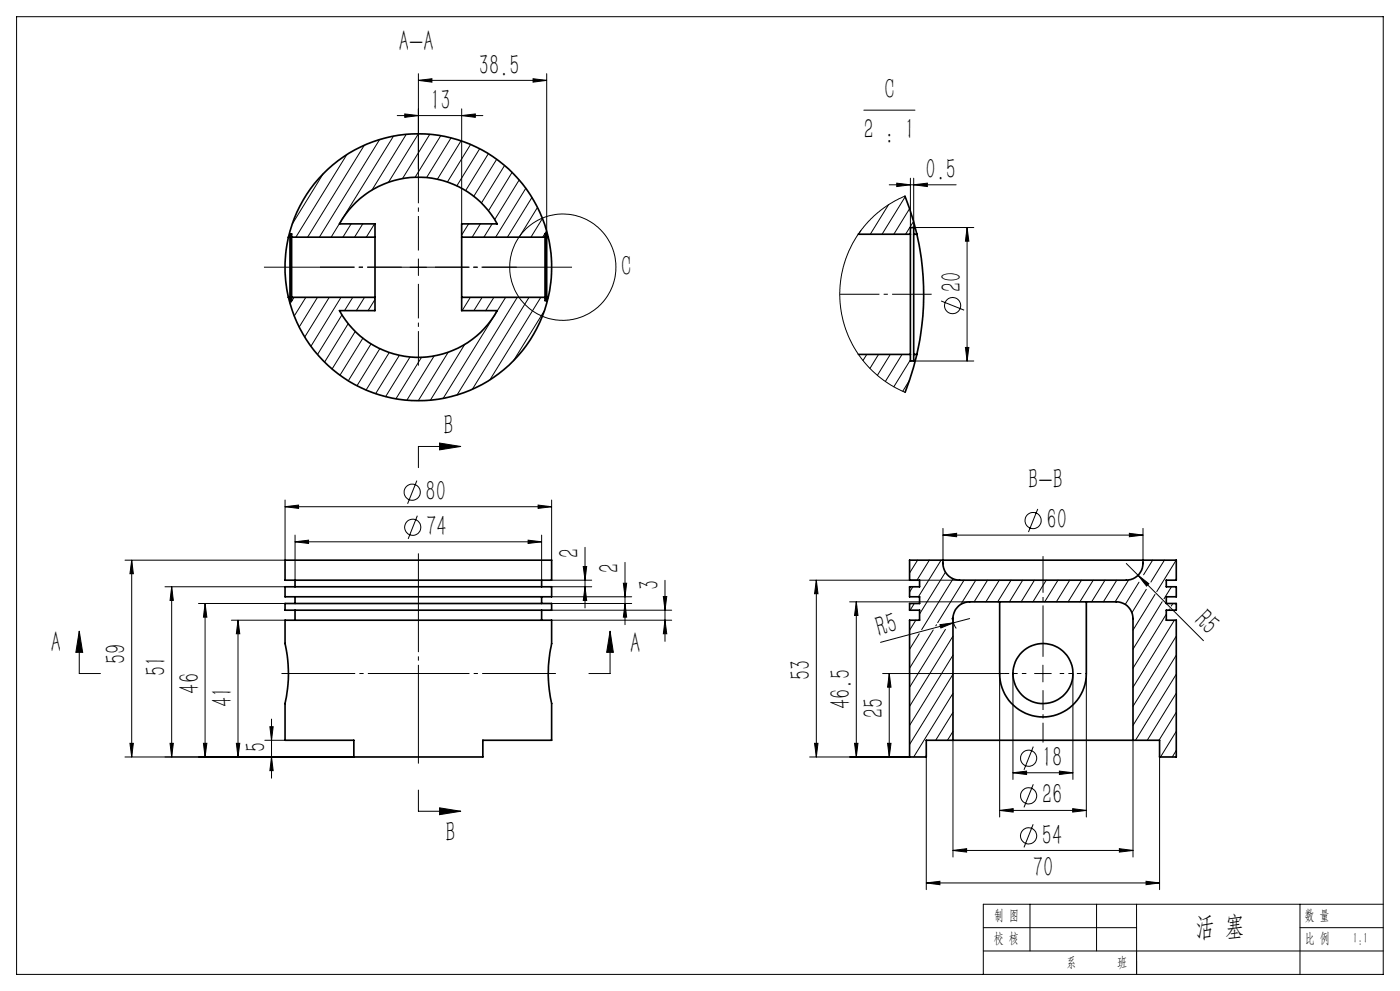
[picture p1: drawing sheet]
<svg xmlns="http://www.w3.org/2000/svg" width="420mm" height="297mm" viewBox="0 0 420 297" stroke-linecap="round" stroke-linejoin="round" font-family="sans-serif">
<g fill="none" stroke="#000" stroke-width=".5">
<path d="M271.5 58.8l2.6 7.6 1 3.8M86.5 71.1a40.2 40.2 0 0 0 0 18M86.5 71.1a40 40 0 0 1 39-31 40 40 0 0 1 39 31M86.5 71.1h.5M87 71.1v18M87 71.1v-1h.5v1M87.5 71.1v18M87.5 71.1h25M112.5 71.1v18M112.5 71.1v-4h-10.7a27 27 0 0 1 47.4 0h-10.7v4M138.5 71.1v18M138.5 71.1h25"/>
<path d="M163.5 71.1v18M163.5 71.1v-1h.5v1M164 71.1v18M164 71.1h.5M164.5 71.1a39.6 39.6 0 0 1 0 18M257.5 70.2h15.6M273.1 70.2v36M273.1 70.2v-2h1v2M274.1 70.2v36M274.1 70.2h1M275.1 70.2a80.2 80.2 0 0 1 0 36M86.5 89.1a40 40 0 0 0 39 31 40 40 0 0 0 39-31"/>
<path d="M86.5 89.1h.5M87 89.1v1h.5v-1M87.5 89.1h25M112.5 89.1v4h-10.7a27 27 0 0 0 47.4 0h-10.7v-4M138.5 89.1h25M163.5 89.1v1h.5v-1M164 89.1h.5M257.5 106.2h15.6M273.1 106.2v2h1v-2M274.1 106.2h1M275.1 106.2l-1 3.9-2.6 7.5M85.5 167.9h80v6h-80z"/>
<path d="M85.5 175.9h80v3h-80zM88.5 173.9v2M88.5 178.9v2M162.5 173.9v2M162.5 178.9v2M282.9 167.9a5.2 5.2 0 0 0 5 6h50a5.2 5.2 0 0 0 5-6M282.9 167.9h60M282.9 167.9h-10v6h3v2h-3v3h3v2h-3v2h3v3h-3v41h5v-5h8M342.9 167.9h10v6h-3v2h3v3h-3v2h3v2h-3v3h3v41h-5v-5h-8M85.5 185.9h80v7a40.9 40.9 0 0 0 0 18v11h-20.6v5h-38.7v-5h-20.7v-11a40 40 0 0 0 0-18zM85.5 180.9h80v2h-80zM88.5 182.9v3"/>
<path d="M162.5 182.9v3M299.9 180.4v21.5a13 13 0 0 0 13 13 13 13 0 0 0 13-13v-21.5M285.9 221.9v-36.5a5 5 0 0 1 5-5h44a5 5 0 0 1 5 5v36.5M285.9 221.9h54"/>
<circle cx="312.9" cy="201.9" r="9"/>
</g>
<g fill="none" stroke="#000" stroke-width=".3">
<path d="M5 5h410v287h-410zM119.2 34.6h25.7M121.4 34.1l4.1 .5-4.1 .6zM125.5 24.1l4.1-.5v1zM125.5 22.1v28.5M125.5 24.1h38.5M138.5 34.6l4.1-.5v1.1zM138.5 32.6v34.5M159.9 23.6l4.1 .5-4.1 .5zM164 22.1v48M259.2 33h15.3M97 52l-9.3 15.2"/>
<path d="M104 46.4l-15.2 24.7M109.3 43.5l-17 27.6M113.9 41.8l-18.1 29.3M118 40.8l-18.7 30.3M121.9 40.2l-10.3 16.8M125.5 40.1l-8.9 14.5M128.9 40.2l-8.1 13.3M132.2 40.7l-7.7 12.4M135.3 41.3l-7.3 11.9M138.3 42.2l-7.1 11.5M141.2 43.3l-7 11.2M143.9 44.6l-6.8 11.1"/>
<path d="M146.5 46.1l-6.8 11M149 47.7l-6.9 11.1M151.4 49.6l-7 11.3M153.6 51.6l-7.1 11.6M155.8 53.9l-7.4 11.9M157.8 56.4l-9.1 14.7M159.6 59.2l-7.4 11.9M266.8 55.4h20M269 54.9l4.1 .5-4.1 .5zM271.5 58.8l-4.6 2.3-3.6 2.6-3 2.9-3.2 4.1-2.5 4.6-1.6 4.6-.8 4.1-.3 4.7 .5 5.3 1.1 4 1.4 3.6 2.4 4.3 2.6 3.4 3.4 3.3 4 2.9 4.2 2.1M271.6 58.9l-7 11.3M273.1 53.4v14.8"/>
<path d="M274.1 55.4l4.1-.5v1zM274.1 53.4v14.8h18M105.3 67.1l-2.4 4M108.8 67.1l-2.4 4M112.4 67.1l-2.5 4M125.5 77.6v5M140.6 67.1l-2.1 3.3M144.1 67.1l-2.5 4M147.6 67.1l-2.4 4M161.3 62.2l-5.5 8.9M162.7 65.5l-3.4 5.6M164 69.2l-1.2 1.9"/>
<path d="M258.3 69.1l-.7 1.1M266.6 61.3l-5.5 8.9M272.9 62.5l-4.8 7.7M274.1 66.4l-2.4 3.8M290.1 68.2v40M290.1 68.2l.6 4.1h-1.1zM88.2 89.1l-1.2 1.9M91.8 89.1l-3.5 5.6M95.3 89.1l-5.6 8.9M98.8 89.1l-7.4 11.9M102.3 89.1l-9 14.7M102.6 94.4l-7.3 11.9"/>
<path d="M104.5 97l-7.1 11.5M105.8 89.1l-2.4 4M106.6 99.3l-7 11.3M109.4 89.1l-2.5 4M112.5 89.7l-2.1 3.4M123 80.1h5M141.1 89.1l-2.5 4M144.6 89.1l-2.4 4M148.2 89.1l-2.5 4M151.7 89.1l-18.7 30.3M155.2 89.1l-18.1 29.3M158.7 89.1l-17 27.6"/>
<path d="M162.2 89.1l-15.2 24.7M163.4 93l-9.4 15.2M282.3 90.2l6.9 2.8M108.9 101.3l-6.9 11.2M111.3 103.1l-6.8 11M113.9 104.5l-6.8 11.1M116.8 105.7l-7 11.2M119.8 106.5l-7.1 11.5M123 107l-7.3 11.9M126.5 107.1l-7.7 12.4M130.2 106.7l-8.1 13.2M134.4 105.6l-8.9 14.5"/>
<path d="M139.4 103.2l-10.3 16.7M260 106.2l-1.1 1.9M263.6 106.2l-2.6 4.2M267.1 106.2l-3.9 6.3M270.6 106.2l-5 8.1M272.8 114l-2 3.3M273.1 107.9l-5 8M274.1 108.2h18M274.1 106.2v.1M289.6 104.1h1.1l-.6 4.1zM131.9 132.8l6.3 1-6.3 1zM138.2 133.8h-12.7v6.4"/>
<path d="M85.5 151.9l4.1-.5v1zM85.5 149.9v18h-48M85.5 151.9h80M125.1 144l-2.8 7M125.2 154.5l-2.8 7M161.4 151.4l4.1 .5-4.1 .5zM165.5 149.9v18M282.9 158.4v9.5M311.3 152.5l-2.8 7M338.8 159.8l4.1 .6-4.1 .5zM342.9 158.4v9.5M39.5 167.9l.5 4h-1z"/>
<path d="M39.5 167.9v59M49.5 175.9h36M51.5 175.9v51M51.5 175.9l.5 4h-1zM88.5 162.4l4.1-.5v1zM88.5 160.4v13.4M88.5 162.4h74M158.4 161.9l4.1 .5-4.1 .5zM162.5 160.4v13.5M165.5 178.9h24M165.5 175.9h12M165.5 173.9h12"/>
<path d="M175 169.8h1l-.5 4.1zM175.5 175.9l.5 4h-1zM175.5 164v18.2M187 174.8h1l-.5 4.1zM187.5 168.6v18.6M199 178.8h1l-.5 4.1zM199.5 173.9v18.3M242.9 173.9h45M244.9 173.9l.5 4h-1zM244.9 173.9v53M273.9 175.9l-1 1.5M275.3 167.9l-2.4 3.8"/>
<path d="M278.8 167.9l-3.7 6M282.3 167.9l-6.8 11M282.9 160.4l4.1-.6v1.1zM282.9 160.4h60M283.6 171.5l-7.7 12.5M285.9 173.5l-9.4 15.2M289.2 173.9l-7.9 12.7M292.7 173.9l-4.4 7.2M296.3 173.9l-4.1 6.5M299.8 173.9l-4 6.5M303.3 173.9l-4 6.5M306.8 173.9l-4 6.5"/>
<path d="M310.3 173.9l-3.9 6.5M313.9 173.9l-4 6.5M317.4 173.9l-4 6.5M320.9 173.9l-4 6.5M324.4 173.9l-4 6.5M328 173.9l-4 6.5M331.5 173.9l-4 6.5M335 173.9l-4 6.5M337.9 168.9l3.5 3.5M338.6 173.8l-4.1 6.6M341.4 172.4l3.3 2.5-.7 .7zM341.4 172.4l19.6 19.6"/>
<path d="M341.7 174.5l-4.1 6.6M343.9 176.6l-4.3 7M345.8 167.9l-2.7 4.4M346.5 178.1l-6.6 10.7M349.3 167.9l-4 6.5M351.4 175.9l-2.2 3.6M352.8 167.9l-5.8 9.4M352.9 173.5l-.2 .4M23.8 189.2l1 6.3h-2zM23.8 189.2v12.7h6.3M59.5 180.9h26M61.5 180.9v46"/>
<path d="M61.5 180.9l.6 4.1h-1.1zM69.4 185.9h16.1M71.4 185.9v41M71.4 185.9l.5 4h-1zM165.5 180.9h24M165.5 185.9h36M165.5 182.9h36M183 189.2l1 6.3h-2zM183 189.2v12.7h-6.3M187.5 180.9l.5 4.1h-1zM199.5 185.9l.5 4h-1zM254.9 180.4h36"/>
<path d="M256.9 180.4l.5 4.1h-1zM256.9 180.4v46.5M274.3 180.9l-1.3 2M274.7 185.9l-1.8 3M275.8 189.9l-2.9 4.7M280 188.8l-7.1 11.5M281 187.2l-.3 .4M282 187.2l4.1-.5-3.8 1.5zM283.6 188.6l-10.7 17.4M285.9 190.6l-13 21.1M285.9 196.4l-13 21M285.9 185.4l.3 1.9 .7 1"/>
<path d="M285.9 184.9l-.4 .6M286.1 186.7l-21.9 5.8M290.9 185.4l-4.8 1.3M312.9 199.4v5M348.7 180.3l-8.8 14.3M349.9 184.1l-10 16.2M350.8 182.5l-.2 .4M351.9 180.9l-.5 .7M352.3 185.9l-12.4 20.1M352.9 190.6l-13 21.1M352.9 196.4l-13 21M81 217.8h1l-.5 4.1z"/>
<path d="M81.5 215.5v17.7M264.8 201.9h36.6M266.8 201.9v25M266.8 201.9l.5 4h-1zM285.9 202.1l-13 21M285.9 207.8l-11.8 19.1M285.9 213.5l-5.2 8.4M285.9 219.2l-1.7 2.7M299.9 201.9v43M303.9 201.9v31.7M310.4 201.9h5M321.9 201.9v31.7"/>
<path d="M325.9 201.9v43M352.9 202.1l-12.3 19.8M352.9 207.7l-8.7 14.2M352.9 213.5l-5.2 8.4M352.9 219.2l-4.7 7.7M37.5 226.9h68.7M39 222.8h1l-.5 4.1zM51 222.8h1l-.5 4.1zM61 222.8h1.1l-.6 4.1zM70.9 222.8h1l-.5 4.1zM79.4 221.9h6.1M81.5 226.9l.5 4.1h-1z"/>
<path d="M125.5 236.8v6.3h12.7M244.4 222.8h1l-.5 4.1zM256.4 222.8h1l-.5 4.1zM266.3 222.8h1l-.5 4.1zM272.9 226.9h-30M277.9 226.9v39.7M277.9 226.4l-.3 .5M285.9 221.9v35M303.9 231.6l4.1-.5v1zM303.9 231.6h18M310 235.1l-2.8 6.9M310 223.8l-2.8 6.9"/>
<path d="M317.8 231.1l4.1 .5-4.1 .5zM339.9 221.9v35M347.9 226.9v39.7M352.9 224.9l-1.2 2M131.9 242.1l6.3 1-6.3 1.1zM285.9 254.9l4.1-.6v1.1zM285.9 254.9h54M299.9 242.9l4.1-.5v1zM299.9 242.9h26M310 247l-2.8 7M321.8 242.4l4.1 .5-4.1 .5zM335.8 254.3l4.1 .6-4.1 .5z"/>
<path d="M277.9 264.6l4.1-.5v1zM277.9 264.6h70M295 278h46M309 271v14M329 271v14M341 271v21M343.8 264.1l4.1 .5-4.1 .5zM390 278h25M390 271v21M415 271h-120v21M295 285h120"/>
<circle cx="168.8" cy="80.1" r="15.9"/>
<circle cx="285.8" cy="91.6" r="2.43"/>
<circle cx="123.7" cy="147.5" r="2.42"/>
<circle cx="123.8" cy="158" r="2.43"/>
<circle cx="309.9" cy="156" r="2.42"/>
<circle cx="308.6" cy="227.2" r="2.42"/>
<circle cx="308.6" cy="238.5" r="2.42"/>
<circle cx="308.6" cy="250.5" r="2.42"/>
</g>
<path d="M125.5 228.8v-63" fill="none" stroke="#000" stroke-width=".3" stroke-dasharray="30.5 1.3 1.3 1.3" stroke-dashoffset=".9" stroke-linecap="butt"/>
<path d="M171.6 80.1h-92.4" fill="none" stroke="#000" stroke-width=".3" stroke-dasharray="30.5 1.3 1.3 1.3" stroke-dashoffset="3.3" stroke-linecap="butt"/>
<path d="M125.5 75.1v-24.5M120.5 80.1h-24.5M125.5 85.1v24.5M130.5 80.1h24.5" fill="none" stroke="#000" stroke-width=".3" stroke-dasharray="30.5 1.3 1.3 1.3" stroke-dashoffset="20.1" stroke-linecap="butt"/>
<path d="M279.5 88.2h-27.6" fill="none" stroke="#000" stroke-width=".3" stroke-dasharray="30.5 1.3 1.3 1.3" stroke-dashoffset="18.6" stroke-linecap="butt"/>
<path d="M312.9 196.8v-30.1" fill="none" stroke="#000" stroke-width=".3" stroke-dasharray="30.5 1.3 1.3 1.3" stroke-dashoffset="15.1" stroke-linecap="butt"/>
<path d="M307.9 201.8h-6.5M317.9 201.8h6.5" fill="none" stroke="#000" stroke-width=".3" stroke-dasharray="30.5 1.3 1.3 1.3" stroke-dashoffset="29.1" stroke-linecap="butt"/>
<path d="M312.9 206.8v15.7" fill="none" stroke="#000" stroke-width=".3" stroke-dasharray="30.5 1.3 1.3 1.3" stroke-dashoffset="24.5" stroke-linecap="butt"/>
<path d="M84.4 201.8h82.4" fill="none" stroke="#000" stroke-width=".3" stroke-dasharray="30.5 1.3 1.3 1.3" stroke-dashoffset="8.4" stroke-linecap="butt"/>
<path d="M341 285v7" fill="none" stroke="#0a0605" stroke-width=".3"/>
<g fill="#000">
<path d="M341.4 172.4l3.3 2.5-.7 .7zM282 187.2l4.1-.5-3.8 1.5z"/>
<path d="M138.5 34.6l4.1-.5v1.1zM121.4 34.1l4.1 .5-4.1 .6zM159.9 23.6l4.1 .5-4.1 .5zM125.5 24.1l4.1-.5v1z"/>
<path d="M88.5 162.4l4.1-.5v1zM158.4 161.9l4.1 .5-4.1 .5zM85.5 151.9l4.1-.5v1zM161.4 151.4l4.1 .5-4.1 .5zM299.9 242.9l4.1-.5v1zM321.8 242.4l4.1 .5-4.1 .5zM303.9 231.6l4.1-.5v1zM317.8 231.1l4.1 .5-4.1 .5zM282.9 160.4l4.1-.6v1.1zM338.8 159.8l4.1 .6-4.1 .5zM285.9 254.9l4.1-.6v1.1zM335.8 254.3l4.1 .6-4.1 .5zM277.9 264.6l4.1-.5v1zM343.8 264.1l4.1 .5-4.1 .5zM269 54.9l4.1 .5-4.1 .5zM274.1 55.4l4.1-.5v1z"/>
<path d="M183 189.2l1 6.3h-2zM23.8 189.2l1 6.3h-2zM131.9 132.8l6.3 1-6.3 1zM131.9 242.1l6.3 1-6.3 1.1z"/>
<path d="M39 222.8h1l-.5 4.1zM39.5 167.9l.5 4h-1zM187.5 180.9l.5 4.1h-1zM187 174.8h1l-.5 4.1zM175.5 175.9l.5 4h-1zM175 169.8h1l-.5 4.1zM266.3 222.8h1l-.5 4.1zM266.8 201.9l.5 4h-1zM289.6 104.1h1.1l-.6 4.1zM290.1 68.2l.6 4.1h-1.1z"/>
<path d="M81 217.8h1l-.5 4.1zM81.5 226.9l.5 4.1h-1zM71.4 185.9l.5 4h-1zM70.9 222.8h1l-.5 4.1zM61.5 180.9l.6 4.1h-1.1zM61 222.8h1.1l-.6 4.1zM51.5 175.9l.5 4h-1zM51 222.8h1l-.5 4.1zM199 178.8h1l-.5 4.1zM199.5 185.9l.5 4h-1zM256.9 180.4l.5 4.1h-1zM256.4 222.8h1l-.5 4.1zM244.9 173.9l.5 4h-1zM244.4 222.8h1l-.5 4.1z"/>
</g>
<g font-size="8.8">
<text x="119.7" y="15.2">A-A</text>
<text x="143.6" y="22.3">38.5</text>
<text x="265.3" y="29.5">C</text>
<text x="129.1" y="32.9">13</text>
<text x="259.2" y="41.7">2 : 1</text>
<text x="277.6" y="53.6">0.5</text>
<text x="186.3" y="82.7">C</text>
<text x="288.4" y="87.6" transform="rotate(-90 288.4 87.6)">20</text>
<text x="133.1" y="130.4">B</text>
<text x="308.5" y="146.7">B-B</text>
<text x="127.7" y="150.1">80</text>
<text x="127.8" y="160.6">74</text>
<text x="314" y="158.6">60</text>
<text x="173.8" y="167.1" transform="rotate(-90 173.8 167.1)">2</text>
<text x="185.8" y="171.6" transform="rotate(-90 185.8 171.6)">2</text>
<text x="197.8" y="177" transform="rotate(-90 197.8 177)">3</text>
<text x="263.8" y="190.9" transform="rotate(-15 263.8 190.9)">R5</text>
<text x="357.9" y="186.5" transform="rotate(45 357.9 186.5)">R5</text>
<text x="15.2" y="195.3">A</text>
<text x="189" y="195.6">A</text>
<text x="37.8" y="198.9" transform="rotate(-90 37.8 198.9)">59</text>
<text x="49.8" y="202.6" transform="rotate(-90 49.8 202.6)">51</text>
<text x="243.2" y="203.9" transform="rotate(-90 243.2 203.9)">53</text>
<text x="59.8" y="207.9" transform="rotate(-90 59.8 207.9)">46</text>
<text x="69.7" y="212" transform="rotate(-90 69.7 212)">41</text>
<text x="255.2" y="212.5" transform="rotate(-90 255.2 212.5)">46.5</text>
<text x="265.1" y="215.2" transform="rotate(-90 265.1 215.2)">25</text>
<text x="79.7" y="225.5" transform="rotate(-90 79.7 225.5)">5</text>
<text x="312.6" y="229.8">18</text>
<text x="312.6" y="241.1">26</text>
<text x="133.6" y="252.3">B</text>
<text x="312.6" y="253.1">54</text>
<text x="309.8" y="262.9">70</text>
</g>
<text font-size="8.5" x="358.5" y="280.6">活 塞</text>
<g font-size="4.4">
<text x="298.2" y="275.7">制 图</text>
<text x="391.4" y="275.6">数 量</text>
<text x="298.1" y="282.7">校 核</text>
<text x="391.4" y="282.7">比 例</text>
<text x="405.8" y="282.7">1:1</text>
<text x="320" y="289.8">系</text>
<text x="335.1" y="289.8">班</text>
</g>
</svg>
